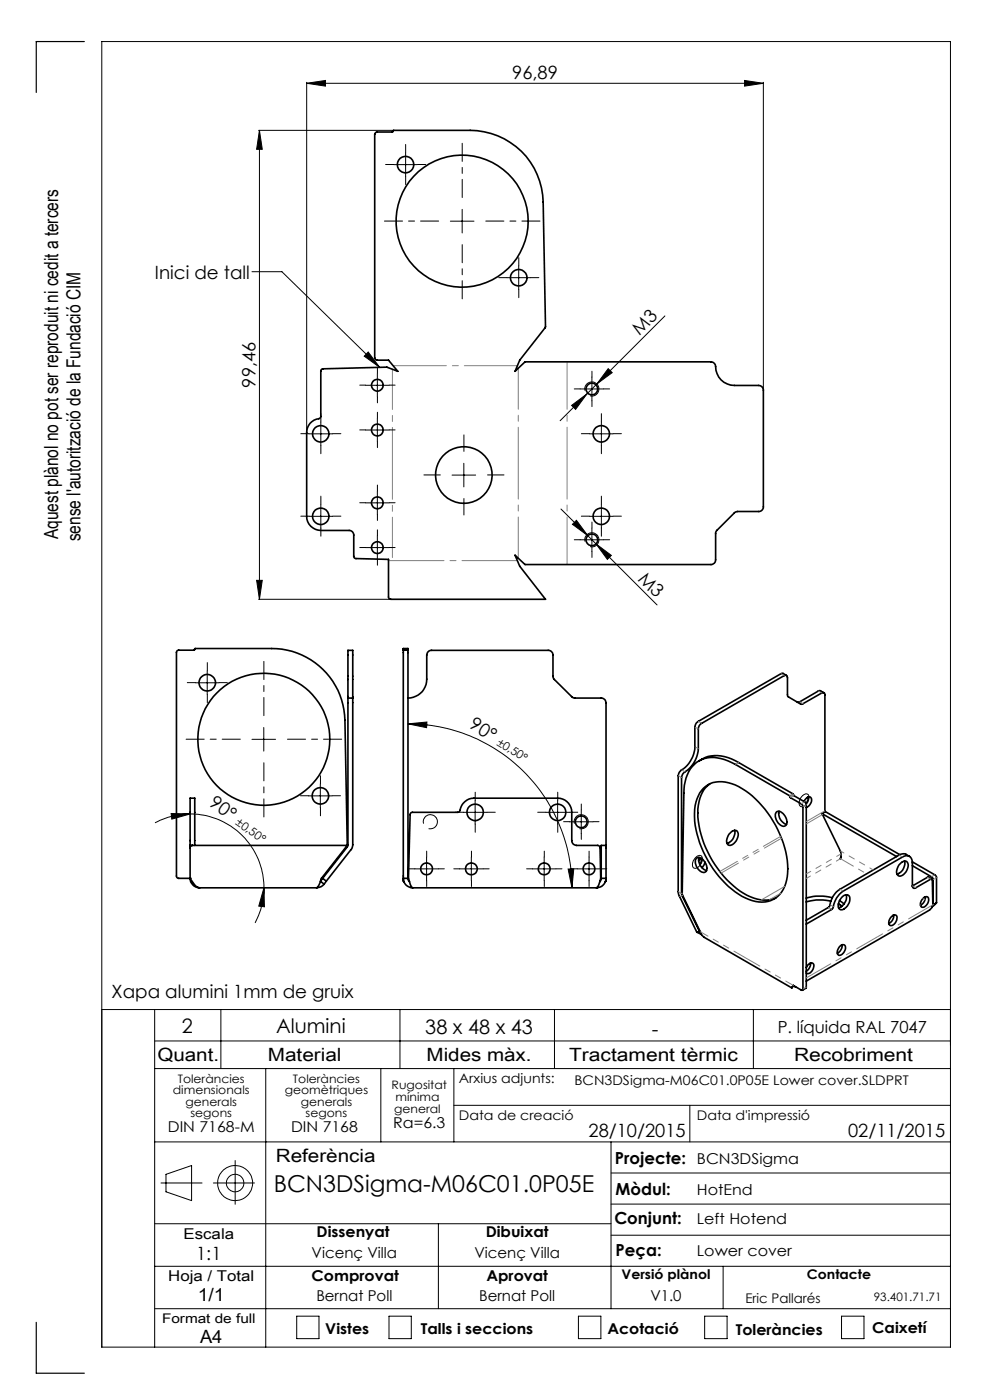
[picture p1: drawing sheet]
<svg xmlns="http://www.w3.org/2000/svg" width="210mm" height="297mm" viewBox="0 0 210 297" stroke-linecap="round" stroke-linejoin="round" font-family="sans-serif">
<g fill="none" stroke="#000" stroke-width=".21">
<path d="M65.1 17.7l3.9-.6v1.2zM65.1 17.5v74.1M65.1 17.7h96.8M157.9 17.1l4 .6-4 .6zM161.9 17.5v65.1M54.9 27.7h28.4M55 27.7v99.4M55 27.7l.6 4h-1.2zM83.5 34.9h5M86 32.4v5M53.4 57.6h6.4l20.7 20.3M95.5 46.9h5"/>
<path d="M98 44.4v5M107.5 58.9h5M110 56.4v5M78.1 74.7l2.4 3.2-3.2-2.3zM80 79.2v5M129 78.2l.9 .9-3.3 2.4zM141 67l-22.2 22.2M65.5 92h5.1M68.1 89.5v5M77.5 91.2h5M77.5 81.7h5M80 88.7v5"/>
<path d="M98.4 98.3v5M121.2 86l3.3-2.4-2.4 3.3zM123 82.5h5.1M124.1 82.9a1.49 1.49 0 0 1 1.3-1.9 1.49 1.49 0 0 1 1.6 1.6 1.49 1.49 0 0 1-1.8 1.4M125.1 92h4.9M125.6 80v5M127.6 89.5v5M65.5 109.5h5.1M68.1 107v5M77.5 106.7h5M77.5 116.2h5M80 104.2v5"/>
<path d="M80 113.7v5M95.9 100.8h5M119 108l20.4 20.3M121.4 111.2l.9-.8 2.4 3.2zM123 114.5h5.1M124.1 114.9a1.49 1.49 0 0 1 1.3-1.9 1.49 1.49 0 0 1 1.6 1.6 1.49 1.49 0 0 1-1.8 1.4M125.1 109.5h4.9M125.6 112v5M126.4 115.4l3.3 2.4-.9 .9zM127.6 107v5M54.4 123.1h1.2l-.6 4zM54.9 127.1h27.8"/>
<path d="M41.5 144.8h5M44 142.3v5M53.4 156.8h5.1M56 154.3v5M86.5 153.6l4.1-.4-.1 1.2zM86.5 153.6a34.7 34.7 0 0 1 34.8 34.7M36.3 172.6l4 .1-3.9 1.1zM40.3 172.7a15.7 15.7 0 0 1 15.7 15.6M40.3 172.7a15.1 15.1 0 0 0-7.4 1.9M65.4 168.8h5M67.9 166.3v5M89.9 174.7a1.5 1.5 0 0 1 1.3-1.9 1.5 1.5 0 0 1 1.6 1.7 1.5 1.5 0 0 1-1.9 1.3"/>
<path d="M98.3 172.3h5M100.8 169.8v5M115.8 172.3h5M118.3 169.8v5M120.8 174.3h5M121.8 174.7a1.5 1.5 0 0 1 1.4-1.9 1.5 1.5 0 0 1 1.6 1.7 1.5 1.5 0 0 1-1.9 1.3M123.3 171.8v5M170.3 168.8a.78 .78 0 0 1 1-.3 .78 .78 0 0 1 .3 1.1 1.51 1.51 0 0 1-1.8 1.4 1.77 1.77 0 0 1 .5-2.2zM56 188.3l.1 4.1-1.2-.2zM56 188.3a16.5 16.5 0 0 1-1.9 7.5M88 184.3h5M90.5 181.8v5"/>
<path d="M97.5 184.3h5M100 181.8v5M112.9 184.3h5M115.4 181.8v5M120.5 184.4l1.2-.1-.4 4zM122.4 184.3h5M125 181.8v5M147.4 182.1l.2-.2a.78 .78 0 0 1 1.1-.3 .78 .78 0 0 1 .2 1.1 1.58 1.58 0 0 1-1.8 1.4l-.2-.4v-.5zM21.6 214.2h180M32.8 214.2v71.6M46.8 214.2v12.5M84.8 214.2v12.5"/>
<path d="M117.6 214.2v12.5M159.8 214.2v12.5M32.8 220.8h168.8M32.8 226.7h168.8M56.4 226.7v59.1M80.8 226.7v15.5M96.3 226.7v15.5M96.3 234.5h105.3M146.3 234.5v7.7M32.8 259.6h96.8M32.8 242.2h168.8M34.1 251h8.8"/>
<path d="M35.2 249.1l5.4-1.8v7.4l-5.4-1.9zM45.3 251h8.7M49.9 246.2v9.3M93 259.6v18M129.6 242.2v35.4M129.6 255.4h72M129.6 248.8h72M32.8 277.6h168.8M32.8 268.6h168.8M62.9 279.2h4.8v4.8h-4.8zM82.5 279.2h4.7v4.8h-4.7zM122.7 279.2h4.8v4.8h-4.8z"/>
<path d="M129.6 262h72M149.5 279.2h4.7v4.8h-4.7zM153.4 268.6v9M178.5 279.2h4.8v4.8h-4.8zM21.6 285.8h180v-277h-180v277"/>
<circle cx="49.9" cy="251" r="3.7"/>
<circle cx="49.9" cy="251" r="1.86"/>
</g>
<path d="M93 46.9h-11.5M98 51.9v11.5M98 41.9v-11.5M103 46.9h11.5M51 156.8h-11.5M56 151.8v-11.5M61 156.8h11.5M56 161.8v11.5" fill="none" stroke="#000" stroke-width=".21" stroke-dasharray="15.2 1.3 1.3 1.3" stroke-dashoffset="11.4"/>
<g fill="none" stroke="#000" stroke-width=".21" stroke-dasharray="15.2 1.3 1.3 1.3">
<path d="M83.5 34.9h-1.7M86 37.4v1.7M86 32.4v-1.8M88.5 34.9h1.8M107.5 58.9h-1.7M110 56.4v-1.8M112.5 58.9h1.8M80.1 79.2v-1.2M110 61.4v1.7M65.6 92h-1.8M68.1 94.5v1.8M68.1 89.5v-1.7"/>
<path d="M70.6 92h1.7M77.6 91.2h-1.3M77.6 81.7h-1.3M80.1 93.7v1.3M80.1 88.7v-1.2M80.1 84.2v1.3M82.6 91.2h1.2M82.6 81.7h1.2M98.4 95.8v-3.5M123.1 82.5h-1.3M125.1 92h-1.8M125.6 80v-1.2"/>
<path d="M125.6 85v1.3M127.6 89.5v-1.7M127.6 94.5v1.8M128.1 82.5h1.2M130.1 92h1.7M65.6 109.5h-1.8M68.1 112v1.8M68.1 107v-1.7M70.6 109.5h1.7M77.6 106.7h-1.3M77.6 116.2h-1.3M80.1 109.2v1.2"/>
<path d="M80.1 104.2v-1.3M80.1 118.7v1.2M80.1 113.7v-1.3M82.6 106.7h1.2M82.6 116.2h1.2M93.4 100.8h-3.5M98.4 105.8v3.5M103.4 100.8h3.5M123.1 114.5h-1.3M125.1 109.5h-1.8M125.6 112v-1.2M125.6 117v1.3"/>
<path d="M127.6 107v-1.7M127.6 112v1.8M128.1 114.5h1.2M130.1 109.5h1.7M41.5 144.8h-1.8M44 142.3v-1.7M44 147.3v1.8M46.5 144.8h1.7M65.5 168.8h-1.8M68 166.3v-1.7M68 171.3v1.8M70.5 168.8h1.7"/>
<path d="M98.3 172.3h-1.7M100.8 169.8v-1.7M100.8 174.8v1.8M103.3 172.3h1.8M115.8 172.3h-1.7M118.3 169.8v-1.7M118.3 174.8v1.8M120.8 174.3h-1.2M120.8 172.3h1.8M123.3 171.8v-1.2M123.3 176.8v1.3M125.8 174.3h1.3"/>
<path d="M88 184.3h-1.2M90.5 181.8v-1.2M90.5 186.8v1.3M93 184.3h1.3M97.5 184.3h-1.2M100 181.8v-1.2M100 186.8v1.3M102.5 184.3h1.3M113 184.3h-1.3M115.5 181.8v-1.2M115.5 186.8v1.3M118 184.3h1.2"/>
<path d="M122.5 184.3h-1.3M125 181.8v-1.2M125 186.8v1.3M127.5 184.3h1.2"/>
</g>
<path d="M17.9 8.8h-10.2v10.8M7.7 280.5v10.8h10.2" fill="none" stroke="#000" stroke-width=".25"/>
<path d="M120.3 119.8v-43" fill="none" stroke="#808080" stroke-width=".21" stroke-dasharray="15.2 1.3 1.3 1.3" stroke-dashoffset="5.2"/>
<path d="M82.4 118.9h27.4" fill="none" stroke="#808080" stroke-width=".21" stroke-dasharray="15.2 1.3 1.3 1.3" stroke-dashoffset="3.5"/>
<path d="M109.8 77.6h-26.4" fill="none" stroke="#808080" stroke-width=".21" stroke-dasharray="15.2 1.3 1.3 1.3" stroke-dashoffset="4"/>
<path d="M83.2 78.3v40" fill="none" stroke="#808080" stroke-width=".21" stroke-dasharray="15.2 1.3 1.3 1.3" stroke-dashoffset="6.7"/>
<path d="M109.9 118.4v-40.3" fill="none" stroke="#808080" stroke-width=".21" stroke-dasharray="15.2 1.3 1.3 1.3" stroke-dashoffset="6.5"/>
<g fill="#000">
<path d="M78.1 74.7l2.4 3.2-3.2-2.3z"/>
<path d="M65.1 17.7l3.9-.6v1.2zM157.9 17.1l4 .6-4 .6z"/>
<path d="M121.2 86l.9 .9 2.4-3.3zM129 78.2l-2.4 3.3 3.3-2.4z"/>
<path d="M122.3 110.4l-.9 .8 3.3 2.4zM126.4 115.4l2.4 3.3 .9-.9z"/>
<path d="M54.4 123.1h1.2l-.6 4zM55 27.7l.6 4h-1.2z"/>
<path d="M56 188.3l.1 4.1-1.2-.2zM36.3 172.6l4 .1-3.9 1.1z"/>
<path d="M68 186.3a.2 .2 0 0 1 .4 0 .2 .2 0 0 1-.4 0zM40.1 186.3a.2 .2 0 0 1 .4 0 .2 .2 0 0 1-.4 0z"/>
<path d="M120.5 184.4l1.2-.1-.4 4zM86.5 153.6l4.1-.4-.1 1.2z"/>
</g>
<g fill="none" stroke="#000" stroke-width=".35">
<path d="M79.7 28.1l.3-.1h3.3l.2-.3h16.2a15.5 15.5 0 0 1 15.5 15.2l.5 26.5-5.5 7-.9 2.4 2.1-2h39.4a1.02 1.02 0 0 1 1 1 4 4 0 0 0 4 4h5.1a.96 .96 0 0 1 1 1v24.7a.96 .96 0 0 1-1 1l-4.8 .1-4.1 4-.2 .4v5.8a.96 .96 0 0 1-1 1h-39.4l-2.1-2 .9 2.3 5.5 7h-32.8l-.4-.1-.1-.3v-8l-7.2-.3-.2-.3v-4.6a.96 .96 0 0 0-1-1h-5.9a3 3 0 0 1-3-3v-17.7a3.1 3.1 0 0 1 2.7-3.1l.3-.3v-9.8l.2-.3 13.8-.4 2.3 .9-2-2.4h-2.5l-.4-.5v-47.4zM83.4 27.8v.1M85.5 137.9v48.4M85.5 137.9v-.3h1v.3M85.5 137.9h1M86.5 137.9v48.4M73.8 148.1v31.3l-5.4 6.9M73.8 148.1v-10.1h1v10.1M73.8 148.1h1M74.8 148.1v31.2l-.3 .9-5.3 6.7M86.5 148.1a4 4 0 0 0 4-4v-5.1a1.02 1.02 0 0 1 1-1h24.8a1.02 1.02 0 0 1 1 1l.1 4.9 4 4 .4 .2h5.7a1.02 1.02 0 0 1 1.1 1v30.2M166.8 143.3l-.8-.5-.4 .1-17.5 10.1a1.52 1.52 0 0 0-.7 1.3v4.2a6.5 6.5 0 0 1-3.1 5.1l-.4 1v24.7l.1 .6 3.8 7.9"/>
<path d="M174.8 147l-.8-.5h-.3l-4.1 2.4h-.5M40.3 179.3h33.4l-5.5 7a3.5 3.5 0 0 1-1 2M40.3 179.3v.5M40.3 179.3v-10h1v10M40.3 179.8v6.5M40.8 179.3l-.3 .1-.2 .4M73.6 179.3l-.4-26.5a15.5 15.5 0 0 0-15.6-15.2h-16.2l-.2 .3h-3.4l-.4 .4v47.6l.4 .4h2.5M128.6 179.3h-1.1v7M128.6 179.3v7.6l-.2 .2M146.9 162.6a6 6 0 0 1 6.8-1.5l2.3 1.1 11.5 6.6 .2 .4 2.3 1.4 .3 .4-.1 39.1-1.9-1-.3 .5-18.7-10.8-.5-.4-4.1-8.6 .4-21.5a8.6 8.6 0 0 1 1.8-5.7zM148.3 161.4a7.1 7.1 0 0 1 7.6 0l12.3 7 .2 .4 2.4 1.4 .2 .4v38.9l-.8 .6M149.2 167.2a5.9 5.9 0 0 1 6.7-.7 21.3 21.3 0 0 1 10.8 14.2 11.3 11.3 0 0 1-.9 8.5 5.5 5.5 0 0 1-6.9 1.6 19.7 19.7 0 0 1-9.7-10.1 15.7 15.7 0 0 1-1.4-11.2l.6-1.3z"/>
<path d="M150.6 166.3a7.6 7.6 0 0 0-2.6 7 21.9 21.9 0 0 0 10.5 16.6 6.9 6.9 0 0 0 6 .6M154.6 177a1.18 1.18 0 0 1 1.8-.6 2.22 2.22 0 0 1-1.8 2.9 1.34 1.34 0 0 1-.2-2zM155.8 176.1a2.45 2.45 0 0 1-1.6 2.8M164.7 172.3a1.29 1.29 0 0 1 1.8 .8 1.48 1.48 0 0 1 0 2.1 1.79 1.79 0 0 1-1.9-1.6l-.1-.9zM165.2 172.1a2.38 2.38 0 0 0 1.6 2.8M170.5 170a1.03 1.03 0 0 1 1.5-.8 1.66 1.66 0 0 1-1 2.1M171.4 169.1v.5l-.4 .9M174.4 172.6l3.9 7.9 .1 .5-.1 1.2 .1-.4M174.4 172.6l15.8 9.1M174.4 172.6l.7-.4 15.8 9.1M175 172.2v-24.8a.42 .42 0 0 0-.2-.4 .42 .42 0 0 0-.5 0l-4 2.3-.5 .1-2.7-1.7-.1-3.9a.44 .44 0 0 0-.2-.5 .44 .44 0 0 0-.5 0l-17.5 10.2a1.38 1.38 0 0 0-.7 1.2v4.2a6.7 6.7 0 0 1-3.2 5.2l-.3 .9v24.6l3.8 8M40.3 186.3l.8 1.2a1.75 1.75 0 0 0 1.2 .8"/>
<path d="M40.3 186.3a2.05 2.05 0 0 0 2 2M42.3 188.3h24.9M67.9 186.9l.9 .7M68.4 186.3l-.4 .6M68.4 186.3l.8 .6M68.8 187.6a2.07 2.07 0 0 1-1.6 .7M69.2 186.9l-.4 .7M85.5 186.3a1.99 1.99 0 0 0 2 2M85.5 186.3v.6l.2 .2M85.5 186.3h1M86.5 186.3l.4 .7M87.5 188.3a1.78 1.78 0 0 1-.6-1.3l-.3-.7 .5-13.8 .3-.2h9.8l.3-.1a3.3 3.3 0 0 1 3-2.9h17.8a2.99 2.99 0 0 1 3 3v6a1.02 1.02 0 0 0 1 1h4.6l.3 .3 .2 6.7a3.1 3.1 0 0 1-.9 2"/>
<path d="M87.5 188.3h39M126.9 188.3h-.4M127.5 186.3h1.1l-.2 .8a2.01 2.01 0 0 1-1.9 1.2M127.5 186.3l-.3 .8M147.7 182.1a1.35 1.35 0 0 1 1.8 .8 1.48 1.48 0 0 1 0 2.1 2.1 2.1 0 0 1-1.9-2.7zM147.8 197.8l.9 .4M148.3 181.9a2.39 2.39 0 0 0 1.6 2.8M148.4 197.6l.2 .1M148.4 197.6l-.6 .2M148.7 198.2l.1 .1M148.8 198.2h-.1M148.8 182.1l-.1 .8-.3 .5"/>
<path d="M148.8 182.1l-.6 .5M149.5 182.9l-.2 .6-.4 .6M176.2 191.2a10.5 10.5 0 0 0-5.2 .1M176.6 190.4a10.6 10.6 0 0 0-5.6 .1M177.8 191.8l.8 .4M178.1 191.1l.9 .7M178.8 190.1a.89 .89 0 0 1 1.2-.1 .89 .89 0 0 1 .2 1.2 2.26 2.26 0 0 1-1.9 1.8 1.33 1.33 0 0 1-.2-2zM179.5 189.8a2.44 2.44 0 0 1-1.6 2.8M189 194.6a.7 .7 0 0 1 1-.5 .7 .7 0 0 1 .2 1.1 1.27 1.27 0 0 1-1.5 1.1l-.2-.4 .1-.5zM189.5 194.1a1.8 1.8 0 0 1-1 1.8M190.7 183.5a1.18 1.18 0 0 1 1.8-.6 2.22 2.22 0 0 1-1.8 2.9 1.34 1.34 0 0 1-.2-2zM191.8 182.7h.1"/>
<path d="M191.9 182.7a2.44 2.44 0 0 1-1.6 2.8M192.9 181.7a1.66 1.66 0 0 0-2.2-.3l-12.5 7.3a6 6 0 0 0-2.3 3.7l-4.9 2.8M193.5 188v-4.9a1.29 1.29 0 0 0-.6-1.4 1.29 1.29 0 0 0-1.5 .1l-12.5 7.3a6.3 6.3 0 0 0-2.3 3.7l-5.6 3.2M193.5 188a.44 .44 0 0 0 .3 .4 .44 .44 0 0 0 .4-.1l3.2-1.8h.3l.2 5.5-.3 .6-.4 .5-26.2 15M193.5 183.7l4.2 2.4 .2 .3v5.5M193.5 182.8l4.9 2.8 .2 .3v5.6M195.7 190.7a.7 .7 0 0 1 1-.5 .7 .7 0 0 1 .2 1.1 1.27 1.27 0 0 1-1.5 1.1l-.1-.9zM196.3 190.2a1.96 1.96 0 0 1-1 1.8M197.7 186.5l-.9-.4-3.3 1.9M197.9 191.9h.1M198.6 191.5l-.9 .9M198.6 191.5l-.7 .4"/>
<path d="M168.3 209.1l.5 .3M168.3 209.1l-.3 .4M171 205.3a1.07 1.07 0 0 1 1.5-.9 1.6 1.6 0 0 1-1.3 2.1l-.2-.1M171.9 204.3a1.92 1.92 0 0 1-.9 1.8M178 200.9a.71 .71 0 0 1 1.1-.5 .71 .71 0 0 1 .2 1.1 1.2 1.2 0 0 1-1.5 1.1l-.1-.2-.1-.7zM178.6 200.4a1.95 1.95 0 0 1-1 1.8"/>
<circle cx="86" cy="34.9" r="1.75"/>
<circle cx="98" cy="46.9" r="14"/>
<circle cx="110" cy="58.9" r="1.76"/>
<circle cx="68" cy="92" r="1.75"/>
<circle cx="80" cy="91.2" r="1.25"/>
<circle cx="80" cy="81.7" r="1.24"/>
<circle cx="125.5" cy="82.5" r="1.24"/>
<circle cx="127.5" cy="92" r="1.75"/>
<circle cx="68" cy="109.5" r="1.75"/>
<circle cx="80" cy="106.7" r="1.25"/>
<circle cx="80" cy="116.2" r="1.24"/>
<circle cx="98.4" cy="100.8" r="6"/>
<circle cx="125.5" cy="114.5" r="1.24"/>
<circle cx="127.5" cy="109.5" r="1.75"/>
<circle cx="44" cy="144.8" r="1.76"/>
<circle cx="56" cy="156.8" r="14"/>
<circle cx="68" cy="168.8" r="1.75"/>
<circle cx="100.8" cy="172.3" r="1.76"/>
<circle cx="118.3" cy="172.3" r="1.75"/>
<circle cx="123.3" cy="174.3" r="1.26"/>
<circle cx="90.5" cy="184.3" r="1.24"/>
<circle cx="100" cy="184.3" r="1.25"/>
<circle cx="115.4" cy="184.3" r="1.25"/>
<circle cx="125" cy="184.3" r="1.24"/>
</g>
<path d="M168.3 209l-19.7-11.3" fill="none" stroke="#808080" stroke-width=".21" stroke-dasharray="6.3 1.3 1.3 1.3 1.3 1.3" stroke-dashoffset="4.5"/>
<g fill="none" stroke="#808080" stroke-width=".21" stroke-dasharray="6.3 1.3 1.3 1.3 1.3 1.3">
<path d="M147.4 158.4l.7 .4M148.1 154.6l-.7-.4M148.1 153l.7 .4M166.3 143.3l-.7-.4M169.6 148.9l.7 .4M174.3 147l-.7-.4M144.6 165l-.7-.4M145.3 163.7l-.7-.4M156.7 161.8l-.7 .4M167.5 168.8l.7-.4M167.6 169l.7-.4M168.3 168.6l-.7 .4"/>
<path d="M168.4 168.8l-.7 .4M170 170.5l.7-.4M171 170.7l-.7 .4M171 174.8l3.5-2M175 172l-4 2.3M144.6 189.6l-.7-.5M144.7 190l.1-.1M144.7 190l-.5 .2M144.7 189.5l-.1 .1M163.2 190.9l2.4-1.4M166.5 188l-5 2.9M176.4 192.9l-.7-.4"/>
<path d="M176.8 192.4l-.7-.5M178.2 188.6l.7 .4M191.4 181.8l-.7-.4M193.6 187.9l.7 .4M195.3 192h.1M196.2 190.9l-.4-.3M197.4 186.5l-.7-.4M197.6 186l.7-.4M198 191.9h-.1M198.7 186.2l-.7 .4M170.3 209.8l.7-.4"/>
</g>
<path d="M197.9 191.9l-26.9 15.6" fill="none" stroke="#808080" stroke-width=".21" stroke-dasharray="6.3 1.3 1.3 1.3 1.3 1.3" stroke-dashoffset=".4"/>
<path d="M165.6 177.4l-12.9 7.5M153 185.2l12.8-7.4" fill="none" stroke="#808080" stroke-width=".21" stroke-dasharray="6.3 1.3 1.3 1.3 1.3 1.3" stroke-dashoffset="2.1"/>
<path d="M171 186.4l7.3-4.2M178.4 181.1l-7.4 4.3" fill="none" stroke="#808080" stroke-width=".21" stroke-dasharray="6.3 1.3 1.3 1.3 1.3 1.3" stroke-dashoffset="5.3"/>
<path d="M178.3 182.2l5.5 3.2" fill="none" stroke="#808080" stroke-width=".21" stroke-dasharray="6.3 1.3 1.3 1.3 1.3 1.3" stroke-dashoffset="3.2"/>
<path d="M185.2 184.6l-6.9-4.1" fill="none" stroke="#808080" stroke-width=".21" stroke-dasharray="6.3 1.3 1.3 1.3 1.3 1.3" stroke-dashoffset="5.5"/>
<text font-size="4.9" x="58.1" y="253">BCN3DSigma-M06C01.0P05E</text>
<g font-size="4.2">
<text x="38.6" y="219">2</text>
<text x="58.6" y="219.2">Alumini</text>
<text x="90.2" y="219.4">38 x 48 x 43</text>
<text x="138.3" y="219.7">-</text>
</g>
<g font-size="4.1">
<text x="12.3" y="114.4" transform="rotate(-90 12.3 114.4)">Aquest plànol no pot ser reproduit ni cedit a tercers</text>
<text x="17" y="114.9" transform="rotate(-90 17 114.9)">sense l'autorització de la Fundació CIM</text>
</g>
<g font-size="3.9">
<text x="108.7" y="16.8">96,89</text>
<text x="32.9" y="59.1">Inici de tall</text>
<text x="135.7" y="71.2" transform="rotate(-45 135.7 71.2)">M3</text>
<text x="54.2" y="82.2" transform="rotate(-90 54.2 82.2)">99,46</text>
<text x="135.2" y="122.9" transform="rotate(45 135.2 122.9)">M3</text>
<text x="99.3" y="154.3" transform="rotate(32 99.3 154.3)">90°</text>
<text x="44.2" y="170.8" transform="rotate(35 44.2 170.8)">90°</text>
<text x="23.7" y="211.6">Xapa alumini 1mm de gruix</text>
<text x="33.4" y="225">Quant.</text>
<text x="56.8" y="225">Material</text>
<text x="90.5" y="225">Mides màx.</text>
<text x="120.7" y="225">Tractament tèrmic</text>
<text x="168.4" y="225">Recobriment</text>
<text x="124.8" y="241.3">28/10/2015</text>
<text x="179.9" y="241.3">02/11/2015</text>
<text x="58.5" y="246.5">Referència</text>
<text x="41.6" y="267.2">1:1</text>
<text x="41.9" y="276.1">1/1</text>
<text x="42.4" y="284.9">A4</text>
</g>
<g font-size="3.5">
<text x="165" y="219.2">P. líquida RAL 7047</text>
<text x="130.5" y="246.8">Projecte:</text>
<text x="130.6" y="253.4">Mòdul:</text>
<text x="130.3" y="259.8">Conjunt:</text>
<text x="130.6" y="266.4">Peça:</text>
</g>
<g font-size="3.2">
<text x="83.4" y="239.3">Ra=6.3</text>
<text x="35.6" y="240.1">DIN 7168-M</text>
<text x="61.7" y="240.1">DIN 7168</text>
<text x="147.8" y="246.8">BCN3DSigma</text>
<text x="147.8" y="253.4">HotEnd</text>
<text x="38.9" y="262.9">Escala</text>
<text x="67.2" y="262.5">Dissenyat</text>
<text x="103" y="262.5">Dibuixat</text>
<text x="147.8" y="259.8">Left Hotend</text>
<text x="66.1" y="266.8">Vicenç Villa</text>
<text x="100.6" y="266.8">Vicenç Villa</text>
<text x="147.8" y="266.4">Lower cover</text>
<text x="35.7" y="271.7">Hoja / Total</text>
<text x="66.1" y="271.7">Comprovat</text>
<text x="103.2" y="271.7">Aprovat</text>
<text x="67.1" y="276.1">Bernat Poll</text>
<text x="101.6" y="276.1">Bernat Poll</text>
<text x="138" y="276.1">V1.0</text>
<text x="69" y="283.1">Vistes</text>
<text x="89.3" y="283.1">Talls i seccions</text>
<text x="128.8" y="283.1">Acotació</text>
<text x="156.1" y="283.2">Toleràncies</text>
<text x="185" y="282.8">Caixetí</text>
</g>
<g font-size="2.8">
<text x="97.3" y="229.6">Arxius adjunts:</text>
<text x="121.9" y="230.2">BCN3DSigma-M06C01.0P05E Lower cover.SLDPRT</text>
<text x="97.3" y="237.7">Data de creació</text>
<text x="147.8" y="237.7">Data d'impressió</text>
<text x="131.8" y="271.4">Versió plànol</text>
<text x="171.2" y="271.4">Contacte</text>
<text x="34.4" y="280.7">Format de full</text>
<text x="158.1" y="276.3">Eric Pallarés</text>
</g>
<g font-size="2.5">
<text x="105.2" y="158" transform="rotate(32 105.2 158)">±0,50°</text>
<text x="49.8" y="174.8" transform="rotate(35 49.8 174.8)">±0,50°</text>
<text x="36.7" y="232.1">dimensionals</text>
<text x="37.7" y="229.6">Toleràncies</text>
<text x="60.4" y="232.1">geomètriques</text>
<text x="62.1" y="229.6">Toleràncies</text>
<text x="83.1" y="231">Rugositat</text>
<text x="83.9" y="233.5">mínima</text>
<text x="39.4" y="234.6">generals</text>
<text x="40.4" y="237.1">segons</text>
<text x="63.8" y="234.6">generals</text>
<text x="64.8" y="237.1">segons</text>
<text x="83.6" y="236.2">general</text>
<text x="185.4" y="276.1">93.401.71.71</text>
</g>
</svg>
